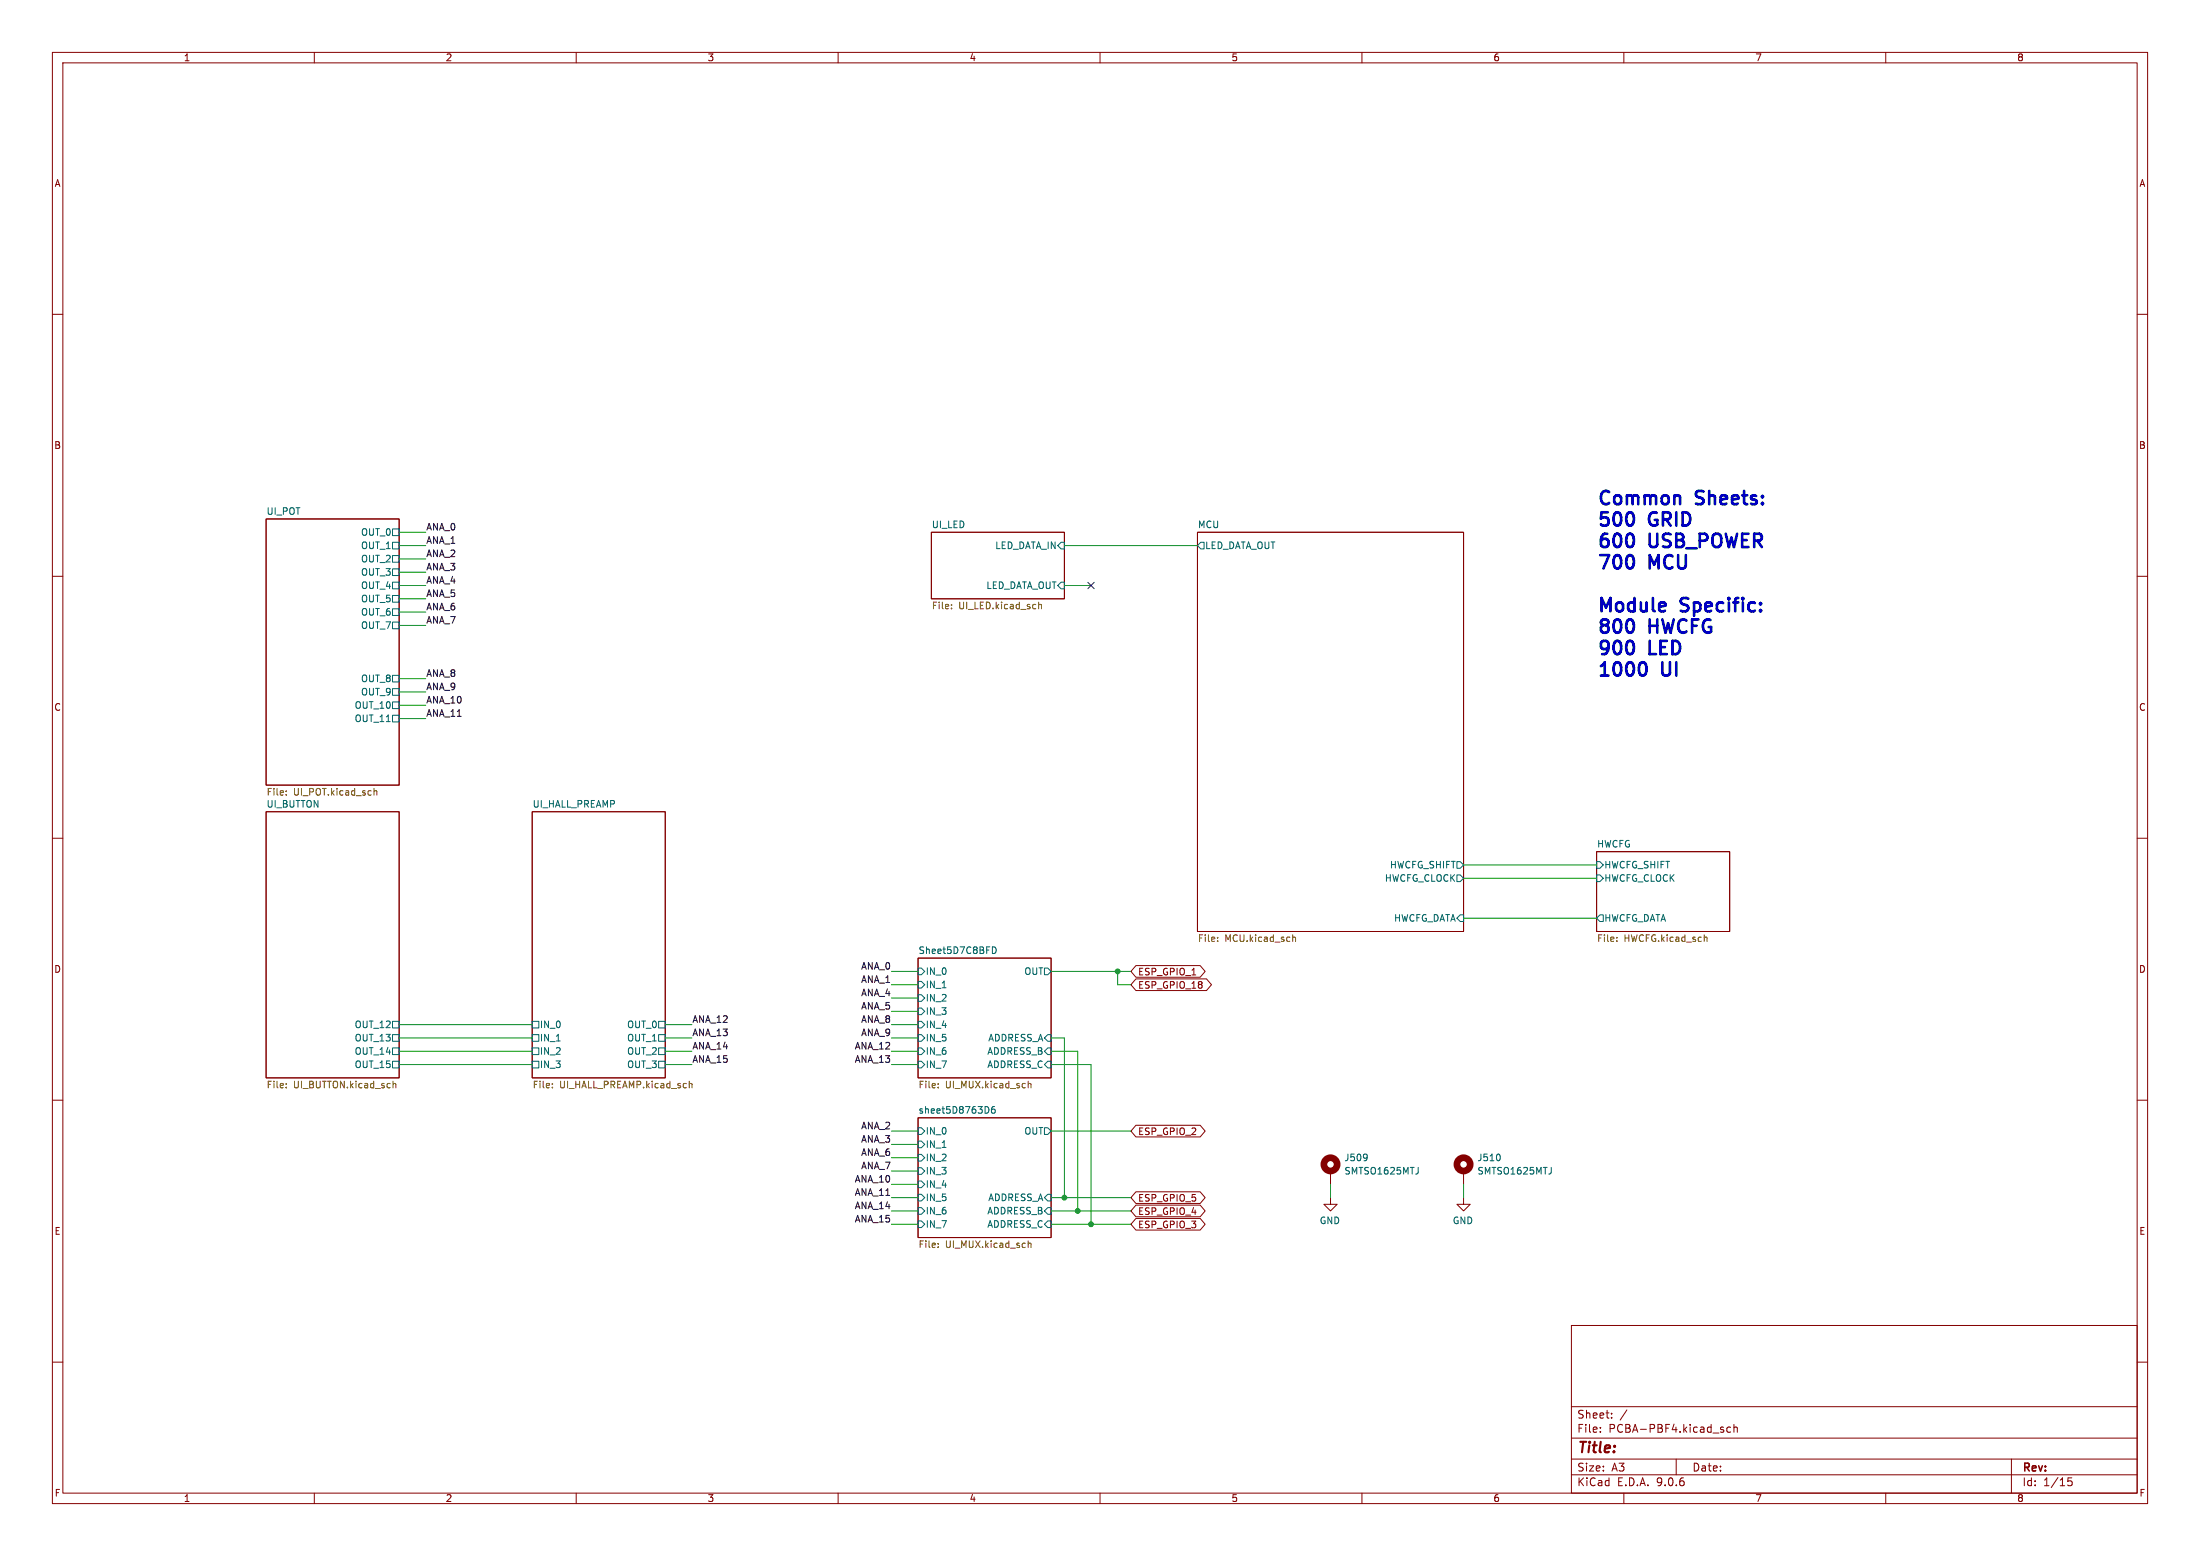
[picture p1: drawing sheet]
<svg xmlns="http://www.w3.org/2000/svg" width="420mm" height="297mm" viewBox="0 0 420 297" stroke-linecap="round" stroke-linejoin="round" font-family="sans-serif">
<g fill="none" stroke="#840000" stroke-width=".19">
<path d="M10 10h400v277h-400zM12 12h396v273h-396zM60 10v2M110 10v2M160 10v2M210 10v2M260 10v2M310 10v2M360 10v2M10 60h2M408 60h2M50.8 99.1h25.4v50.8h-25.4z"/>
<path d="M10 110h2M177.8 101.6h25.4v12.7h-25.4zM228.6 101.6h50.8v76.2h-50.8zM408 110h2M10 160h2M50.8 154.9h25.4v50.8h-25.4zM101.6 154.9h25.4v50.8h-25.4zM408 160h2M304.8 162.6h25.4v15.2h-25.4zM175.3 182.9h25.4v22.8h-25.4zM216.9 186.8h13.4l1 1.2-1 1.1h-13.4l-1-1.1zM216.9 184.3h12.2l1 1.1-1 1.1h-12.2l-1-1.1z"/>
<path d="M10 210h2M175.3 213.4h25.4v22.8h-25.4zM216.9 214.8h12.2l1 1.1-1 1.1h-12.2l-1-1.1zM408 210h2M216.9 227.5h12.2l1 1.1-1 1.1h-12.2l-1-1.1zM216.9 232.6h12.2l1 1.1-1 1.1h-12.2l-1-1.1zM216.9 230h12.2l1 1.1-1 1.2h-12.2l-1-1.2zM254 228.6v1.3h-1.3l1.3 1.2 1.3-1.2h-1.3M254 223.5v2.6M279.4 228.6v1.3h-1.3l1.3 1.2 1.3-1.2h-1.3M279.4 223.5v2.6M300 253h108v32h-108z"/>
<path d="M10 260h2M300 278.5h108M300 274.5h108M300 268.5h108M305.5 273.2v.2M305.5 272.5v.1M307.7 270.5v.2M307.7 269.8v.1M310.6 269.1l-1.3 1.9M320 278.5v3M330.4 272.5l-.5-.1-.2 .3 .1 .6h.6M331 272.5l.2-.1 .4 .1 .1 .9"/>
<path d="M331 271.9v1.5M384 278.5v6.5M408 260h2M60 285v2M110 285v2M160 285v2M210 285v2M260 285v2M300 281.5h108M310 285v2M360 285v2M395.5 282.1h-.7l-.1 .7 .2-.1h.5l.2 .2-.1 .5-.2 .2-.6-.2"/>
</g>
<g fill="none" stroke="#006464" stroke-width=".19">
<path d="M74.9 101h1.3v1.2h-1.3zM74.9 103.5h1.3v1.3h-1.3zM74.9 106h1.3v1.3h-1.3zM74.9 108.6h1.3v1.3h-1.3zM74.9 111.1h1.3v1.3h-1.3zM74.9 113.7h1.3v1.2h-1.3zM74.9 116.2h1.3v1.3h-1.3zM74.9 118.7h1.3v1.3h-1.3zM202.6 103.5h.6v1.3h-.6l-.7-.7zM202.6 111.1h.6v1.3h-.6l-.7-.6zM229.2 103.5h.7v1.3h-.7l-.6-.7zM74.9 128.9h1.3v1.3h-1.3z"/>
<path d="M74.9 131.4h1.3v1.3h-1.3zM74.9 134h1.3v1.3h-1.3zM74.9 136.5h1.3v1.3h-1.3zM278.1 167h.7l.6 .6-.6 .7h-.7zM278.1 164.5h.7l.6 .6-.6 .6h-.7zM278.8 174.6h.6v1.3h-.6l-.7-.6zM304.8 167h.6l.7 .6-.7 .7h-.6zM304.8 164.5h.6l.7 .6-.7 .6h-.6zM305.4 174.6h.7v1.3h-.7l-.6-.6zM74.9 194.9h1.3v1.3h-1.3zM74.9 197.5h1.3v1.3h-1.3zM101.6 194.9h1.3v1.3h-1.3z"/>
<path d="M101.6 197.5h1.3v1.3h-1.3zM125.7 194.9h1.3v1.3h-1.3zM125.7 197.5h1.3v1.3h-1.3zM175.3 184.8h.6l.6 .6-.6 .7h-.6zM175.3 187.3h.6l.6 .7-.6 .6h-.6zM175.3 189.9h.6l.6 .6-.6 .6h-.6zM175.3 192.4h.6l.6 .6-.6 .7h-.6zM175.3 194.9h.6l.6 .7-.6 .6h-.6zM175.3 197.5h.6l.6 .6-.6 .7h-.6zM189.5 180.7a.64 .64 0 0 1 .7 .7 .64 .64 0 0 1-.7 .6M199.4 184.8h.6l.7 .6-.7 .7h-.6zM200 197.5h.7v1.3h-.7l-.6-.7z"/>
<path d="M74.9 200h1.3v1.3h-1.3zM74.9 202.6h1.3v1.2h-1.3zM101.6 200h1.3v1.3h-1.3zM101.6 202.6h1.3v1.2h-1.3zM125.7 200h1.3v1.3h-1.3zM125.7 202.6h1.3v1.2h-1.3zM175.3 200h.6l.6 .7-.6 .6h-.6zM175.3 202.6h.6l.6 .6-.6 .6h-.6zM175.3 215.3h.6l.6 .6-.6 .6h-.6zM175.3 217.8h.6l.6 .6-.6 .7h-.6zM188.5 211.3l.3 .5-.3 .6M189.9 211.2l-.4 .1a.86 .86 0 0 0 0 1.2l.4-.1 .1-.5-.2-.2h-.3l-.2 .2"/>
<path d="M199.4 215.3h.6l.7 .6-.7 .6h-.6zM200 202.6h.7v1.2h-.7l-.6-.6zM200 200h.7v1.3h-.7l-.6-.6zM175.3 220.3h.6l.6 .7-.6 .6h-.6zM175.3 222.9h.6l.6 .6-.6 .7h-.6zM175.3 225.4h.6l.6 .7-.6 .6h-.6zM175.3 228h.6l.6 .6-.6 .6h-.6zM175.3 230.5h.6l.6 .6-.6 .7h-.6zM175.3 233h.6l.6 .7-.6 .6h-.6zM200 233h.7v1.3h-.7l-.6-.6zM200 230.5h.7v1.3h-.7l-.6-.7zM200 228h.7v1.2h-.7l-.6-.6z"/>
<path d="M260.9 220.3l.1 .7-.2 .4M261 220.8l-.1 .2M270.7 222.8v1.1M286.3 220.4l.1 .4-.1 .6M296.1 222.8v1.1"/>
</g>
<g fill="none" stroke="#725600" stroke-width=".19">
<path d="M181.6 116.1v.1M181.6 115.4v.1M198.3 114.9v1.3M198.3 115.5l.2-.1h.3v.8M54.6 151v.1M54.6 151.6v.2M71.4 150.5v1.3M71.4 151l.2-.1 .3 .1v.8M232.4 179.6v.1M232.4 178.9v.1M246.8 179l.2-.1h.3v.8M246.8 178.4v1.3"/>
<path d="M308.6 179.6v.1M308.6 178.9v.1M325.5 178.9l.4 .1v.7M54.6 207.5v.1M54.6 206.9v.1M75 206.9l.2-.1 .3 .1 .1 .7M75 206.4v1.2M105.4 207.5v.1M105.4 206.9v.1M131.6 206.4v1.2M131.6 206.9l.2-.1 .3 .1v.7M179.1 207.5v.1"/>
<path d="M179.1 206.9v.1M196.3 206.9l.2-.1 .3 .1v.7M196.3 206.4v1.2M179.1 237.3v.2M179.1 238v.1M196.3 236.9v1.2M196.3 237.4l.2-.1h.3v.8"/>
</g>
<g fill="none" stroke="#840000" stroke-width="1.3">
<circle cx="254" cy="222.2" r="1.27"/>
<circle cx="279.4" cy="222.2" r="1.27"/>
</g>
<g fill="none" stroke="#009600" stroke-width=".19">
<path d="M76.2 116.8h5.1M76.2 114.3h5.1M76.2 111.8h5.1M76.2 119.4h5.1M76.2 104.1h5.1M76.2 106.7h5.1M76.2 109.2h5.1M76.2 101.6h5.1M203.2 111.8h5.1M203.2 104.1h25.4M76.2 129.5h5.1M76.2 137.2h5.1"/>
<path d="M76.2 134.6h5.1M76.2 132.1h5.1M279.4 175.3h25.4M279.4 167.6h25.4M279.4 165.1h25.4M76.2 198.1h25.4M76.2 195.6h25.4M127 198.1h5.1M127 195.6h5.1M170.2 185.4h5.1M170.2 198.1h5.1M170.2 193h5.1"/>
<path d="M170.2 188h5.1M170.2 195.6h5.1M170.2 190.5h5.1M200.7 185.4h15.2M200.7 198.1h2.5v30.5M213.4 185.4v2.6h2.5M76.2 200.7h25.4M76.2 203.2h25.4M127 200.7h5.1M127 203.2h5.1M170.2 215.9h5.1M170.2 218.4h5.1"/>
<path d="M170.2 200.7h5.1M170.2 203.2h5.1M200.7 215.9h15.2M200.7 200.7h5v30.4M200.7 203.2h7.6v30.5M170.2 221h5.1M170.2 233.7h5.1M170.2 228.6h5.1M170.2 226.1h5.1M170.2 231.1h5.1M170.2 223.5h5.1M200.7 233.7h15.2"/>
<path d="M200.7 228.6h15.2M200.7 231.1h15.2M254 226.1v2.5M279.4 226.1v2.5"/>
</g>
<path d="M207.7 111.2l1.2 1.2M208.9 111.2l-1.2 1.2" fill="none" stroke="#000084" stroke-width=".19"/>
<path d="M311.8 98.3l.1 .5-.1 1M311.8 102.4l.1 .4-.1 1.1M311.8 106.4l.1 .5-.1 1.1M311.8 118.7l.1 .5-.1 1.1M311.8 122.8l.1 .5-.1 1.1M313.7 126.4a1.59 1.59 0 0 1 0 2.6" fill="none" stroke="#0000c2" stroke-width=".51"/>
<g fill="#009600" stroke="#009600" stroke-width=".19">
<circle cx="203.2" cy="228.6" r=".46"/>
<circle cx="205.7" cy="231.1" r=".46"/>
<circle cx="213.4" cy="185.4" r=".46"/>
<circle cx="208.3" cy="233.7" r=".46"/>
</g>
<g font-size="3.5" fill="#0000c2">
<text x="304.8" y="96.6">Common</text>
<text x="304.8" y="100.7">500</text>
<text x="315" y="100.7">GRID</text>
<text x="324" y="96.6">Sheets:</text>
<text x="304.8" y="104.8">600</text>
<text x="315" y="104.8">USB_POWER</text>
<text x="304.8" y="108.8">700</text>
<text x="315" y="108.8">MCU</text>
<text x="304.8" y="117">Module</text>
<text x="321.1" y="117">Specific:</text>
<text x="304.8" y="121.1">800</text>
<text x="304.8" y="125.2">900</text>
<text x="315" y="121.1">HWCFG</text>
<text x="315" y="125.2">LED</text>
<text x="304.8" y="129.3">1000</text>
<text x="317.4" y="129.3">UI</text>
</g>
<text font-size="2.8" fill="#840000" x="301" y="277.9">Title:</text>
<g font-size="2.1" fill="#840000">
<text x="301" y="273.7">File:</text>
<text x="301" y="271">Sheet:</text>
<text x="307.1" y="273.7">PCBA-PBF4.kicad_sch</text>
<text x="301" y="281.1">Size:</text>
<text x="307.6" y="281.1">A3</text>
<text x="323" y="281.1">Date:</text>
<text x="386" y="281.3">Rev:</text>
<text x="301" y="283.9">KiCad</text>
<text x="308.7" y="283.9">E.D.A.</text>
<text x="316.3" y="283.9">9.0.6</text>
<text x="386" y="283.9">Id:</text>
<text x="390.1" y="283.9">1/15</text>
</g>
<g font-size="1.8" fill="#840000">
<text x="35" y="11.9">1</text>
<text x="85" y="11.9">2</text>
<text x="135" y="11.9">3</text>
<text x="185" y="11.9">4</text>
<text x="235" y="11.9">5</text>
<text x="285" y="11.9">6</text>
<text x="335" y="11.9">7</text>
<text x="385" y="11.9">8</text>
<text x="10.3" y="35.9">A</text>
<text x="408.3" y="35.9">A</text>
<text x="10.3" y="85.9">B</text>
<text x="408.2" y="85.9">B</text>
<text x="10.3" y="135.9">C</text>
<text x="408.2" y="135.9">C</text>
<text x="10.3" y="185.9">D</text>
<text x="408.2" y="185.9">D</text>
<text x="217.2" y="188.9">ESP_GPIO_18</text>
<text x="217.2" y="186.4">ESP_GPIO_1</text>
<text x="217.2" y="216.9">ESP_GPIO_2</text>
<text x="217.2" y="229.6">ESP_GPIO_5</text>
<text x="217.2" y="232.1">ESP_GPIO_4</text>
<text x="10.3" y="235.9">E</text>
<text x="217.2" y="234.6">ESP_GPIO_3</text>
<text x="408.3" y="235.9">E</text>
<text x="10.3" y="285.9">F</text>
<text x="35" y="286.9">1</text>
<text x="85" y="286.9">2</text>
<text x="135" y="286.9">3</text>
<text x="185" y="286.9">4</text>
<text x="235" y="286.9">5</text>
<text x="285" y="286.9">6</text>
<text x="335" y="286.9">7</text>
<text x="385" y="286.9">8</text>
<text x="408.3" y="285.9">F</text>
</g>
<g font-size="1.8" fill="#006464">
<text x="50.8" y="98.3">UI_POT</text>
<text x="177.8" y="100.9">UI_LED</text>
<text x="228.6" y="100.9">MCU</text>
<text x="68.8" y="102.5">OUT_0</text>
<text x="68.8" y="105">OUT_1</text>
<text x="68.8" y="107.5">OUT_2</text>
<text x="189.9" y="105">LED_DATA_IN</text>
<text x="230" y="105">LED_DATA_OUT</text>
<text x="68.8" y="110.1">OUT_3</text>
<text x="68.8" y="112.6">OUT_4</text>
<text x="188.2" y="112.6">LED_DATA_OUT</text>
<text x="68.8" y="115.2">OUT_5</text>
<text x="68.8" y="117.7">OUT_6</text>
<text x="68.8" y="120.2">OUT_7</text>
<text x="68.8" y="130.4">OUT_8</text>
<text x="67.6" y="135.5">OUT_10</text>
<text x="68.8" y="132.9">OUT_9</text>
<text x="67.6" y="138">OUT_11</text>
<text x="50.8" y="154.2">UI_BUTTON</text>
<text x="101.6" y="154.2">UI_HALL_PREAMP</text>
<text x="304.8" y="161.8">HWCFG</text>
<text x="265.2" y="166">HWCFG_SHIFT</text>
<text x="306.2" y="166">HWCFG_SHIFT</text>
<text x="264.3" y="168.5">HWCFG_CLOCK</text>
<text x="306.2" y="168.5">HWCFG_CLOCK</text>
<text x="266" y="176.1">HWCFG_DATA</text>
<text x="306.2" y="176.1">HWCFG_DATA</text>
<text x="175.3" y="182.2">Sheet5D7C8BFD</text>
<text x="176.6" y="186.3">IN_0</text>
<text x="176.6" y="188.8">IN_1</text>
<text x="176.6" y="191.4">IN_2</text>
<text x="195.5" y="186.3">OUT</text>
<text x="67.6" y="196.4">OUT_12</text>
<text x="103" y="196.4">IN_0</text>
<text x="119.6" y="196.4">OUT_0</text>
<text x="176.6" y="193.9">IN_3</text>
<text x="176.6" y="196.4">IN_4</text>
<text x="67.6" y="199">OUT_13</text>
<text x="67.6" y="201.5">OUT_14</text>
<text x="103" y="199">IN_1</text>
<text x="103" y="201.5">IN_2</text>
<text x="119.6" y="201.5">OUT_2</text>
<text x="119.6" y="199">OUT_1</text>
<text x="176.6" y="199">IN_5</text>
<text x="176.6" y="201.5">IN_6</text>
<text x="188.4" y="201.5">ADDRESS_B</text>
<text x="188.6" y="199">ADDRESS_A</text>
<text x="67.6" y="204.1">OUT_15</text>
<text x="103" y="204.1">IN_3</text>
<text x="119.6" y="204.1">OUT_3</text>
<text x="176.6" y="204.1">IN_7</text>
<text x="188.4" y="204.1">ADDRESS_C</text>
<text x="175.3" y="212.6">sheet5D8763D6</text>
<text x="176.6" y="216.8">IN_0</text>
<text x="176.6" y="219.3">IN_1</text>
<text x="176.6" y="221.8">IN_2</text>
<text x="195.5" y="216.8">OUT</text>
<text x="256.5" y="221.8">J509</text>
<text x="281.9" y="221.8">J510</text>
<text x="176.6" y="224.4">IN_3</text>
<text x="176.6" y="226.9">IN_4</text>
<text x="256.5" y="224.4">SMTSO1625MTJ</text>
<text x="281.9" y="224.4">SMTSO1625MTJ</text>
<text x="176.6" y="229.5">IN_5</text>
<text x="176.6" y="232">IN_6</text>
<text x="188.4" y="232">ADDRESS_B</text>
<text x="188.6" y="229.5">ADDRESS_A</text>
<text x="251.8" y="233.9">GND</text>
<text x="277.2" y="233.9">GND</text>
<text x="176.6" y="234.5">IN_7</text>
<text x="188.4" y="234.5">ADDRESS_C</text>
</g>
<g font-size="1.8" fill="#0f0f0f">
<text x="81.3" y="101.3">ANA_0</text>
<text x="81.3" y="103.9">ANA_1</text>
<text x="81.3" y="106.4">ANA_2</text>
<text x="81.3" y="111.5">ANA_4</text>
<text x="81.3" y="109">ANA_3</text>
<text x="81.3" y="119.1">ANA_7</text>
<text x="81.3" y="116.6">ANA_6</text>
<text x="81.3" y="114">ANA_5</text>
<text x="81.3" y="129.3">ANA_8</text>
<text x="81.3" y="131.8">ANA_9</text>
<text x="81.3" y="136.9">ANA_11</text>
<text x="81.3" y="134.4">ANA_10</text>
<text x="164.3" y="185.2">ANA_0</text>
<text x="164.3" y="187.7">ANA_1</text>
<text x="164.3" y="190.2">ANA_4</text>
<text x="132.1" y="195.3">ANA_12</text>
<text x="132.1" y="197.9">ANA_13</text>
<text x="164.3" y="192.8">ANA_5</text>
<text x="164.3" y="197.9">ANA_9</text>
<text x="164.3" y="195.3">ANA_8</text>
<text x="132.1" y="202.9">ANA_15</text>
<text x="132.1" y="200.4">ANA_14</text>
<text x="163.1" y="200.4">ANA_12</text>
<text x="163.1" y="202.9">ANA_13</text>
<text x="164.3" y="215.6">ANA_2</text>
<text x="164.3" y="220.7">ANA_6</text>
<text x="164.3" y="218.2">ANA_3</text>
<text x="163.1" y="225.8">ANA_10</text>
<text x="164.3" y="223.3">ANA_7</text>
<text x="163.1" y="233.4">ANA_15</text>
<text x="163.1" y="228.3">ANA_11</text>
<text x="163.1" y="230.9">ANA_14</text>
</g>
<g font-size="1.8" fill="#725600">
<text x="177.8" y="116.6">File:</text>
<text x="183" y="116.6">UI_LED.kicad_sch</text>
<text x="50.8" y="152.2">File:</text>
<text x="56" y="152.2">UI_POT.kicad_sch</text>
<text x="228.6" y="180.1">File:</text>
<text x="233.8" y="180.1">MCU.kicad_sch</text>
<text x="304.8" y="180.1">File:</text>
<text x="310" y="180.1">HWCFG.kicad_sch</text>
<text x="50.8" y="208.1">File:</text>
<text x="56" y="208.1">UI_BUTTON.kicad_sch</text>
<text x="101.6" y="208.1">File:</text>
<text x="106.8" y="208.1">UI_HALL_PREAMP.kicad_sch</text>
<text x="175.3" y="208.1">File:</text>
<text x="180.5" y="208.1">UI_MUX.kicad_sch</text>
<text x="175.3" y="238.5">File:</text>
<text x="180.5" y="238.5">UI_MUX.kicad_sch</text>
</g>
</svg>
